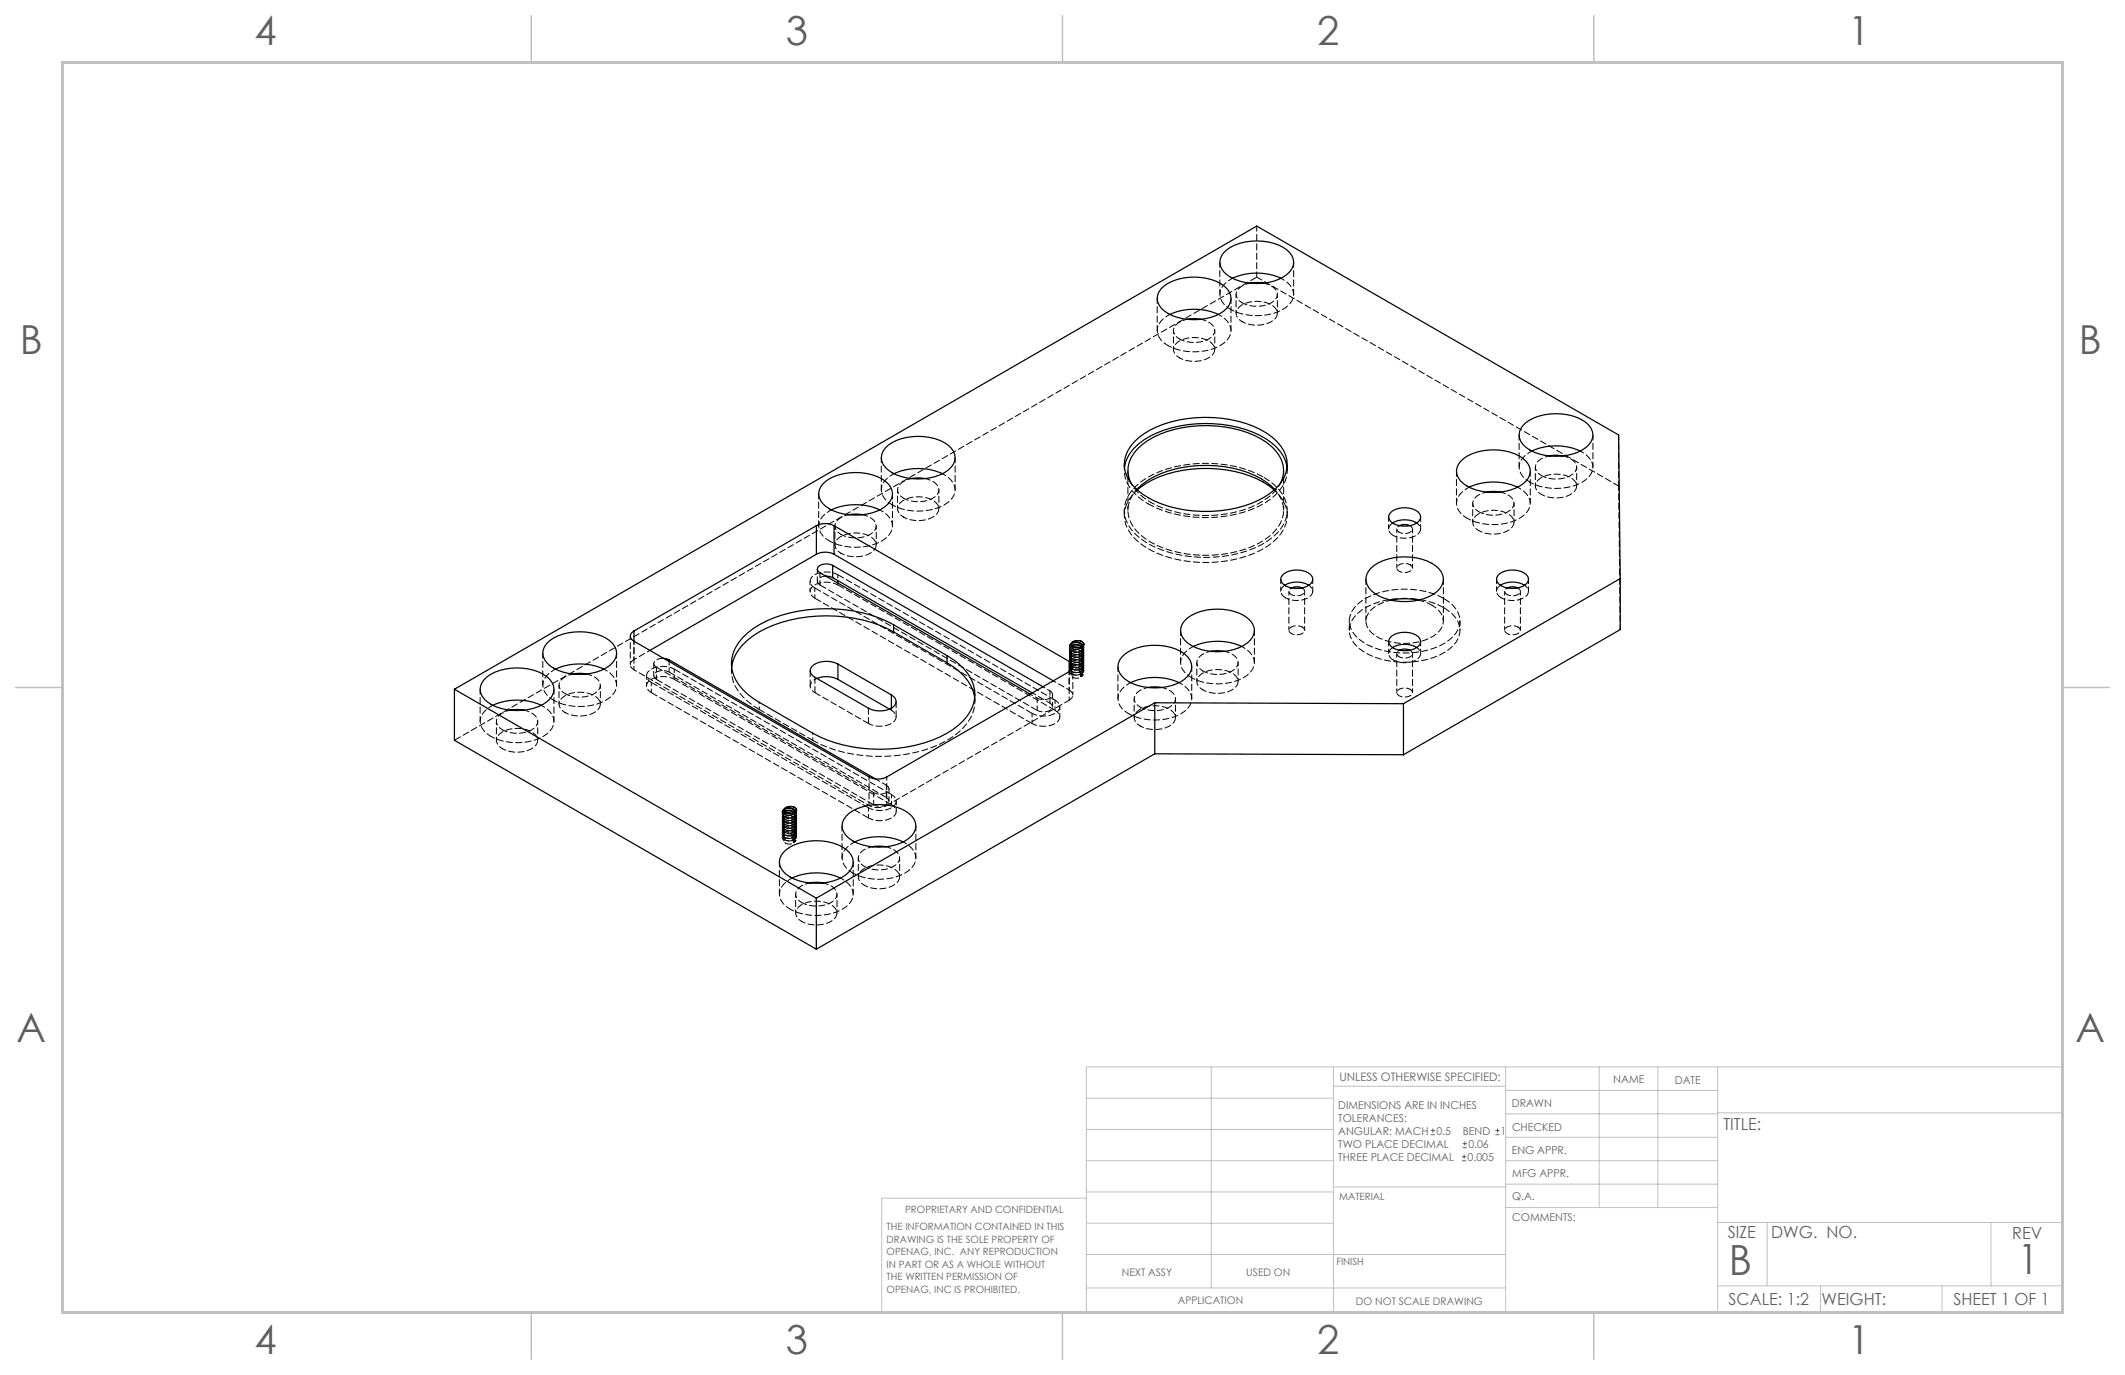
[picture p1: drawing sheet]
<svg xmlns="http://www.w3.org/2000/svg" width="432mm" height="279mm" viewBox="0 0 432 279" stroke-linecap="round" stroke-linejoin="round" font-family="sans-serif">
<path d="M290.7 230.6h.9M290.7 229.7h.9M291.2 229.3v.8M297.1 235.9h.8M297.1 235h.8M297.2 233.2h.9M297.2 232.4h.9M297.5 234.6v.8M297.7 232v.8M303.9 230.6h.8M303.9 229.7h.8M304.3 229.3v.8" fill="none" stroke="#606060" stroke-width=".2"/>
<g fill="none" stroke="#c0c0c0" stroke-width=".2">
<path d="M246.1 216.8v44.9M271 216.8v49.9M305.9 216.8v49.9M325 216.8v28.6M336.9 216.8v28.6M349 216.8v49.9M220.8 235.9h50.2M220.8 229.5h50.2M220.8 223.2h50.2M271 220.7h34.9M305.9 231.1h43.1M305.9 226.3h43.1"/>
<path d="M305.9 221.6h43.1M305.9 235.9h43.1M349 226.1h70.1M220.8 243.5h-41.6v23.2h239.9v-49.9h-198.3v49.9M220.8 254.9h85.1M220.8 248.6h50.2M220.8 242.2h50.2M271 241.2h35.1M305.9 240.6h43.1M306.1 245.4h42.9M349 248.4h70.1M359.1 248.4v12.9"/>
<path d="M404.6 248.4v12.9M220.8 261.7h85.1M349 261.3h70.1M369.9 261.3v5.4M394.6 261.3v5.4"/>
</g>
<path d="M107.9 3.2v9.5M215.9 3.2v9.5M323.8 3.2v9.5M3.2 139.7h9.5M419.1 139.7h9.5M107.9 266.7v9.5M215.9 266.7v9.5M323.8 266.7v9.5" fill="none" stroke="#c0c0c0" stroke-width=".3"/>
<path d="M12.7 12.7h406.4v254h-406.4z" fill="none" stroke="#c0c0c0" stroke-width=".6"/>
<g fill="none" stroke="#000" stroke-width=".25">
<path d="M236 58.7a10.1 10.1 0 0 1 9-2.2 6.9 6.9 0 0 1 4.8 2.8 2.93 2.93 0 0 1-1.1 3.9 11.2 11.2 0 0 1-12.1 0 2.93 2.93 0 0 1-.6-4.5zM248.7 51.3a10.1 10.1 0 0 1 9-2.1 6.9 6.9 0 0 1 4.8 2.7 2.93 2.93 0 0 1-1.1 3.9 11.2 11.2 0 0 1-12.1 0 2.93 2.93 0 0 1-.6-4.5zM250.4 56.6a11.9 11.9 0 0 1 9.9 0M253.9 57.5l1.6-.1 1.3 .1M237.7 63.9a11.9 11.9 0 0 1 9.9 0M241.2 64.9l1.6-.2 1.3 .2M167.2 98.4a10.1 10.1 0 0 1 9-2.2 6.9 6.9 0 0 1 4.8 2.8 2.93 2.93 0 0 1-1.1 3.9 11.2 11.2 0 0 1-12.1 0 2.93 2.93 0 0 1-.6-4.5zM179.9 91a10.1 10.1 0 0 1 9-2.1 6.9 6.9 0 0 1 4.8 2.8 2.93 2.93 0 0 1-1.1 3.8 11.2 11.2 0 0 1-12.1 0 2.93 2.93 0 0 1-.6-4.5zM181.7 96.3a11.9 11.9 0 0 1 9.8 0M185.2 97.2l1.5-.1 1.3 .1M228.5 95a7.7 7.7 0 0 1 3.9-5.6 25.5 25.5 0 0 1 19.3-2.5 14.1 14.1 0 0 1 9.1 5.8l.4 1 .3 1.3M229.8 98.2a5.8 5.8 0 0 1 1.4-7.1 18.8 18.8 0 0 1 12.5-4.6 22.7 22.7 0 0 1 13.6 3.4 7.1 7.1 0 0 1 3.5 6.5l-.6 1.8"/>
<path d="M230.4 89.9a18.3 18.3 0 0 1 10.9-4.8 24.9 24.9 0 0 1 16 2.9 8.1 8.1 0 0 1 4.3 6.5 8 8 0 0 1-4.6 6.4 25.8 25.8 0 0 1-23.7 .2 8.7 8.7 0 0 1-4.8-6.3 6.4 6.4 0 0 1 1.9-4.9zM231 99.5a16.4 16.4 0 0 1 9.4-4.5 24.6 24.6 0 0 1 15.8 2.2l1.1 .8 1.7 1.5M231.1 99.6a21.8 21.8 0 0 1 14.6-4.4 21.5 21.5 0 0 1 13.2 4.4M296.8 93.8a10.1 10.1 0 0 1 9-2.2 6.9 6.9 0 0 1 4.8 2.8 2.93 2.93 0 0 1-1.1 3.9 11.2 11.2 0 0 1-12.1 0 2.93 2.93 0 0 1-.6-4.5zM298.5 99a11.9 11.9 0 0 1 9.9 0M302 100l1.6-.2 1.3 .2M309.5 86.4a10.1 10.1 0 0 1 9-2.1 6.9 6.9 0 0 1 4.8 2.8 2.93 2.93 0 0 1-1.1 3.8 11.2 11.2 0 0 1-12.1 0 2.93 2.93 0 0 1-.6-4.5zM311.3 91.7a11.9 11.9 0 0 1 9.8 0M314.8 92.6l1.5-.1 1.3 .1M165.9 106.8a4 4 0 0 1 3.6 0M165.9 112.6a4 4 0 0 1 3.6 0M165.9 106.8l-37.1 21.4"/>
<path d="M165.9 112.6l-33.8 19.6M165.9 106.8v5.8M167.8 117.1l1.4 .3M168.9 103.6a11.9 11.9 0 0 1 9.9 0M169.2 114.9a2.47 2.47 0 0 0-3.1 .5v.3l.1 .4 .4 .3 42.7 24.6M169.2 114.9l42.7 24.7M169.2 114.9v2.5M169.2 117.4l40.6 23.4M169.5 106.8l47.8 27.6M169.5 112.6l44.5 25.7M169.5 106.8v5.8M170.2 118v.5"/>
<path d="M172.4 104.6l1.6-.1 1.3 .1M260.5 116.9a4.6 4.6 0 0 1 5.8-.2 1.43 1.43 0 0 1 .4 1.5 1.43 1.43 0 0 1-1.2 1 4.4 4.4 0 0 1-5.1-.9l-.1-.9zM261 118.9a5 5 0 0 1 5 0M262.4 119.5a2.5 2.5 0 0 1 2.2 0M278.6 115.5a10.8 10.8 0 0 1 9.3-2.1 7.2 7.2 0 0 1 5 2.8 3 3 0 0 1-1 4 11.8 11.8 0 0 1-12.5 .5 3.2 3.2 0 0 1-.8-5.2zM282.5 104.3a4.6 4.6 0 0 1 5.7-.2 1.43 1.43 0 0 1 .4 1.4 1.43 1.43 0 0 1-1.2 1 4.4 4.4 0 0 1-5.1-.9l-.1-.9zM283 106.3a5 5 0 0 1 4.9 0M284.3 106.8a2.5 2.5 0 0 1 2.2 0M304.4 116.9a4.6 4.6 0 0 1 5.7-.2 1.43 1.43 0 0 1 .4 1.5 1.43 1.43 0 0 1-1.2 1 4.4 4.4 0 0 1-5.1-.9l-.1-.5zM304.9 118.9a5 5 0 0 1 4.9 0M306.3 119.5a2.5 2.5 0 0 1 2.1 0M329.2 117.6l-.3-29.2-73.5-42.5-163.1 94.2"/>
<path d="M329.2 117.6l-44 25.4M329.2 117.6v10.3l-44 25.5M98.4 138.1a10.1 10.1 0 0 1 9-2.2 6.9 6.9 0 0 1 4.8 2.8 2.93 2.93 0 0 1-1.1 3.9 11.2 11.2 0 0 1-12.1 0 2.93 2.93 0 0 1-.6-4.5zM111.1 130.7a10.1 10.1 0 0 1 9-2.1 6.9 6.9 0 0 1 4.8 2.8 2.93 2.93 0 0 1-1 3.9 11.2 11.2 0 0 1-12.2 0 2.93 2.93 0 0 1-.6-4.6zM112.9 136a11.9 11.9 0 0 1 9.8 0M116.4 137l1.5-.2 1.3 .2M128.8 128.2a1.09 1.09 0 0 0-.7 1.1 1.09 1.09 0 0 0 .7 1M128.8 130.3l47.8 27.6a4 4 0 0 0 3.6 0l37.1-21.4M128.8 128.2v2.1M134.8 133.8l1.2 .3M136 134.1l41.9 24.2M136 134.1v.3"/>
<path d="M166 137.9a5.2 5.2 0 0 1 4.3 .1M170.3 134.9a4.7 4.7 0 0 0-5.4 .6 1.36 1.36 0 0 0 .7 2.1l10.9 6.3a4.7 4.7 0 0 0 5.3-.6 1.36 1.36 0 0 0-.7-2.1M170.3 134.9l10.8 6.3M170.3 134.9v3.1M170.3 138l10.4 6.1M181.6 127a30.2 30.2 0 0 0-27.3 0 10.6 10.6 0 0 0-5.6 6.7 7.8 7.8 0 0 0 3.2 7.3l2.4 1.7 10.8 6.3a30.2 30.2 0 0 0 27.3 0 10.6 10.6 0 0 0 5.6-6.8 7.8 7.8 0 0 0-3.2-7.3l-2.4-1.7M181.6 128.4a30.2 30.2 0 0 0-27.3 0 9.9 9.9 0 0 0-5.6 7.2M181.6 127l10.8 6.2M181.6 128.4l10.8 6.3M181.6 127v1.4M192.4 134.7a9.9 9.9 0 0 1 5.7 7.1M192.4 133.2v1.5"/>
<path d="M217.3 134.4a1.09 1.09 0 0 1 .7 1 1.09 1.09 0 0 1-.7 1.1M217.3 134.4v2.1M217.6 131.1a1.32 1.32 0 0 1 2.3 .2M217.7 130.8a.81 .81 0 0 0 .9 .8M217.7 130.8a1.37 1.37 0 0 1 2.2 .4M217.8 131.2a1.57 1.57 0 0 1 2 .2M217.8 131.3a1.58 1.58 0 0 1 1.9 .2M218.2 131.5l1.1 .1M218.6 131.6h.4M219.6 130.2l.6 .5a.9 .9 0 0 1-1.2 .9h-.4M219.6 130.2a1.44 1.44 0 0 0-1.9 .6M219.6 130.2a.92 .92 0 0 1 .7 .8"/>
<path d="M228 133.5a10.1 10.1 0 0 1 9-2.2 6.9 6.9 0 0 1 4.8 2.8 2.93 2.93 0 0 1-1.1 3.9 11.2 11.2 0 0 1-12.1 0 2.93 2.93 0 0 1-.6-4.5zM229.7 138.7a11.9 11.9 0 0 1 9.9 0M233.2 139.7l1.6-.1 1.3 .1M240.7 126.1a10.1 10.1 0 0 1 9-2.1 6.9 6.9 0 0 1 4.8 2.8 2.93 2.93 0 0 1-1 3.8 11.2 11.2 0 0 1-12.2 0 2.93 2.93 0 0 1-.6-4.5zM242.5 131.4a11.9 11.9 0 0 1 9.8 0M246 132.4l1.5-.2 1.3 .2M282.5 129.6a4.6 4.6 0 0 1 5.7-.2 1.43 1.43 0 0 1 .4 1.5 1.43 1.43 0 0 1-1.2 .9 4.4 4.4 0 0 1-5.1-.9l-.1-.9zM282.6 122a13.3 13.3 0 0 1 5.6 0M283 131.6a5 5 0 0 1 4.9 0M284.3 132.1a2.5 2.5 0 0 1 2.2 0M92.3 140.1l73.6 42.4M92.3 140.1v10.3l73.6 42.5"/>
<path d="M100.1 143.3a11.9 11.9 0 0 1 9.9 0M103.6 144.3l1.6-.1 1.3 .1M181.1 141.2v2.7M234.7 142.8l50.5 .2M234.7 142.8l-68.8 39.7M234.7 142.8v10.4M234.7 153.2l-68.8 39.7M234.7 153.2l50.5 .2M285.2 143v10.4M159.2 173.2a10.1 10.1 0 0 1 9-2.2 6.9 6.9 0 0 1 4.8 2.8 2.93 2.93 0 0 1-1.1 3.9 11.2 11.2 0 0 1-12.1 0 2.93 2.93 0 0 1-.6-4.5zM159.3 164.8a1.32 1.32 0 0 1 2.2 .2M159.3 164.5a.81 .81 0 0 0 .9 .8"/>
<path d="M159.3 164.5a1.37 1.37 0 0 1 2.2 .4M159.4 164.9a1.57 1.57 0 0 1 2 .2M159.5 165a1.58 1.58 0 0 1 1.9 .2M159.8 165.2l1.2 .1M160.2 165.3h.4M161 178.4a11.9 11.9 0 0 1 9.8 0M161.2 163.9l.6 .5a.9 .9 0 0 1-1.2 .9h-.4M161.2 163.9a1.44 1.44 0 0 0-1.9 .6M161.2 163.9a.92 .92 0 0 1 .7 .8M164.5 179.4l1.5-.1 1.3 .1M171.9 165.8a10.1 10.1 0 0 1 9-2.1 6.9 6.9 0 0 1 4.8 2.8 2.93 2.93 0 0 1-1 3.9 11.2 11.2 0 0 1-12.2 0 2.93 2.93 0 0 1-.6-4.6zM173.7 171.1a11.9 11.9 0 0 1 9.8 0"/>
<path d="M177.2 172.1l1.5-.2 1.3 .2M165.9 182.5v10.4"/>
</g>
<g fill="none" stroke="#000" stroke-width=".2" stroke-dasharray="1.3 .6" stroke-dashoffset=".5">
<path d="M253.9 57.5a3.3 3.3 0 0 0-2.7 2.1 1.99 1.99 0 0 0 1.2 1.9M237.3 70.2a11.4 11.4 0 0 0 11.4-.5 2.98 2.98 0 0 0 0-5.1l-1.1-.7M239.7 72.7a6.4 6.4 0 0 0 6.4-.3 1.69 1.69 0 0 0-.2-2.9 6.2 6.2 0 0 0-6.9 .3 1.74 1.74 0 0 0 .7 2.9M241.2 64.9a3.3 3.3 0 0 0-2.7 2.1 1.99 1.99 0 0 0 1.2 1.9M250.1 62.9a11.4 11.4 0 0 0 11.3-.5 2.98 2.98 0 0 0 0-5.1l-1.1-.7M252.4 65.4a6.4 6.4 0 0 0 6.4-.3 1.69 1.69 0 0 0-.2-3 6.2 6.2 0 0 0-6.9 .4 1.74 1.74 0 0 0 .7 2.9M185.2 97.2a3.3 3.3 0 0 0-2.8 2.1 1.99 1.99 0 0 0 1.2 1.9M260.2 98.2a12 12 0 0 1-7.4 5.4 25.1 25.1 0 0 1-19-1.5M302 100a3.3 3.3 0 0 0-2.7 2.1 1.99 1.99 0 0 0 1.2 1.9M310.9 98a11.4 11.4 0 0 0 11.3-.5 2.98 2.98 0 0 0 0-5.1l-1.1-.7M314.8 92.6a3.3 3.3 0 0 0-2.8 2.1 1.99 1.99 0 0 0 1.2 1.9M168.6 109.9a11.4 11.4 0 0 0 11.3-.5 2.98 2.98 0 0 0 0-5.1l-1.1-.7"/>
<path d="M170.9 112.4a6.4 6.4 0 0 0 6.4-.3 1.69 1.69 0 0 0-.2-2.9 6.2 6.2 0 0 0-6.9 .3 1.74 1.74 0 0 0 .7 2.9M172.4 104.6a3.3 3.3 0 0 0-2.7 2.1 1.99 1.99 0 0 0 1.2 1.9M181.3 102.6a11.4 11.4 0 0 0 11.3-.5 2.98 2.98 0 0 0 0-5.1l-1.1-.7M183.6 105.1a6.4 6.4 0 0 0 6.4-.3 1.69 1.69 0 0 0-.1-3 6.2 6.2 0 0 0-7 .4 1.74 1.74 0 0 0 .7 2.9M228.5 103.7v1M261.6 104.7v-1M283.1 108.8a4.7 4.7 0 0 0 5.3-.5 1.29 1.29 0 0 0-.5-2M283.8 107.5v7.9M284.3 108.1a2.16 2.16 0 0 0 2.7-.4 .75 .75 0 0 0-.5-.9M287 115.4v-7.9M298.2 105.3a11.4 11.4 0 0 0 11.3-.5 2.98 2.98 0 0 0 0-5.1l-1.1-.7M300.5 107.8a6.4 6.4 0 0 0 6.4-.3 1.69 1.69 0 0 0-.2-2.9 6.2 6.2 0 0 0-6.9 .3 1.74 1.74 0 0 0 .7 2.9"/>
<path d="M313.2 100.5a6.4 6.4 0 0 0 6.4-.3 1.69 1.69 0 0 0-.1-3 6.2 6.2 0 0 0-7 .4 1.74 1.74 0 0 0 .7 2.9M116.4 137a3.3 3.3 0 0 0-2.8 2 1.99 1.99 0 0 0 1.2 2M136 136.6v-2.2M219.3 131.9l.5-.4 .1-.3M219.6 137.4l.3-.5a1.32 1.32 0 0 0-2.3-.3l.4 .4M233.2 139.7a3.3 3.3 0 0 0-2.7 2.1 1.99 1.99 0 0 0 1.2 1.9M242.1 137.7a11.4 11.4 0 0 0 11.4-.5 2.98 2.98 0 0 0 0-5.1l-1.2-.7M246 132.4a3.3 3.3 0 0 0-2.8 2 1.99 1.99 0 0 0 1.2 1.9M261.2 121.5a4.7 4.7 0 0 0 5.3-.6 1.29 1.29 0 0 0-.5-2M261.9 120.2v7.9M262.4 120.8a2.16 2.16 0 0 0 2.6-.4 .75 .75 0 0 0-.4-.9M265.1 128.1v-7.9"/>
<path d="M283.1 134.1a4.7 4.7 0 0 0 5.3-.5 1.29 1.29 0 0 0-.5-2M283.8 132.8v7.9M284.3 133.5a2.16 2.16 0 0 0 2.7-.5 .75 .75 0 0 0-.5-.9M305 121.5a4.7 4.7 0 0 0 5.3-.6 1.29 1.29 0 0 0-.5-2M305.7 120.2v7.9M306.2 120.8a2.16 2.16 0 0 0 2.7-.4 .75 .75 0 0 0-.5-.9M308.9 128.1v-7.9M99.8 149.6a11.4 11.4 0 0 0 11.3-.5 2.98 2.98 0 0 0 0-5.1l-1.1-.7M102.1 152.1a6.4 6.4 0 0 0 6.4-.3 1.69 1.69 0 0 0-.2-2.9 6.2 6.2 0 0 0-6.9 .3 1.74 1.74 0 0 0 .7 2.9M103.6 144.3a3.3 3.3 0 0 0-2.7 2.1 1.99 1.99 0 0 0 1.2 1.9M112.5 142.3a11.4 11.4 0 0 0 11.4-.5 2.98 2.98 0 0 0 0-5.1l-1.2-.7M114.8 144.8a6.4 6.4 0 0 0 6.4-.3 1.69 1.69 0 0 0-.1-2.9 6.2 6.2 0 0 0-7 .3 1.74 1.74 0 0 0 .7 2.9"/>
<path d="M213.3 142.9l-3.5-2.1M229.4 145a11.4 11.4 0 0 0 11.3-.5 2.98 2.98 0 0 0 0-5.1l-1.1-.7M231.7 147.5a6.4 6.4 0 0 0 6.4-.3 1.69 1.69 0 0 0-.2-2.9 6.2 6.2 0 0 0-6.9 .3 1.74 1.74 0 0 0 .7 2.9M244.4 140.2a6.4 6.4 0 0 0 6.4-.3 1.69 1.69 0 0 0-.1-2.9 6.2 6.2 0 0 0-7 .3 1.74 1.74 0 0 0 .7 2.9M287 140.7v-7.9M160.9 165.6l.5-.4 .1-.3M161.2 171.1l.3-.5a1.32 1.32 0 0 0-2.2-.3l.3 .4M164.5 179.4a3.3 3.3 0 0 0-2.8 2.1 1.99 1.99 0 0 0 1.2 1.9M173.3 177.4a11.4 11.4 0 0 0 11.4-.5 2.98 2.98 0 0 0 0-5.1l-1.2-.7M175.6 179.9a6.4 6.4 0 0 0 6.4-.3 1.69 1.69 0 0 0-.1-2.9 6.2 6.2 0 0 0-7 .3 1.74 1.74 0 0 0 .7 2.9M177.2 172.1a3.3 3.3 0 0 0-2.8 2 1.99 1.99 0 0 0 1.2 2M160.6 184.8a11.4 11.4 0 0 0 11.3-.6 2.98 2.98 0 0 0 0-5.1l-1.1-.7"/>
<path d="M162.9 187.2a6.4 6.4 0 0 0 6.4-.3 1.69 1.69 0 0 0-.2-2.9 6.2 6.2 0 0 0-6.9 .3 1.74 1.74 0 0 0 .7 2.9"/>
</g>
<g fill="none" stroke="#000" stroke-width=".2" stroke-dasharray="1.3 .6" stroke-dashoffset=".3">
<path d="M250.4 56.6a3.8 3.8 0 0 0-2.4 3.9 4.2 4.2 0 0 0 2.1 2.4M237.7 63.9a3.8 3.8 0 0 0-2.5 3.9 4.2 4.2 0 0 0 2.1 2.4M181.7 96.3a3.8 3.8 0 0 0-2.5 3.9 4.2 4.2 0 0 0 2.1 2.4M298.5 99a3.8 3.8 0 0 0-2.5 3.9 4.2 4.2 0 0 0 2.2 2.4M311.3 91.7a3.8 3.8 0 0 0-2.5 3.9 4.2 4.2 0 0 0 2.1 2.4M165.6 119.5a1.39 1.39 0 0 1-1-1.2 1.39 1.39 0 0 1 .7-1.4 5 5 0 0 1 4.9-.1M166.1 115.6v2.5M166.6 118.9v-2.5M168.9 103.6a3.8 3.8 0 0 0-2.5 4 4.2 4.2 0 0 0 2.2 2.3M112.9 136a3.8 3.8 0 0 0-2.5 3.9 4.2 4.2 0 0 0 2.1 2.4M128.8 134a1.09 1.09 0 0 0-.7 1.1 1.09 1.09 0 0 0 .7 1M132.3 138.7a1.39 1.39 0 0 1-.9-1.2 1.39 1.39 0 0 1 .7-1.4 5 5 0 0 1 4.9-.1"/>
<path d="M132.8 134.8v2.5M133.4 138.1v-2.5M165.6 121.5a1.39 1.39 0 0 1-1-1.1 1.39 1.39 0 0 1 .7-1.4 5 5 0 0 1 4.9-.2M229.7 138.7a3.8 3.8 0 0 0-2.4 4 4.2 4.2 0 0 0 2.1 2.3M242.5 131.4a3.8 3.8 0 0 0-2.5 3.9 4.2 4.2 0 0 0 2.1 2.4M282.6 122a6.8 6.8 0 0 0-4.9 3.3 3.3 3.3 0 0 0 1.7 3.9 11.8 11.8 0 0 0 12.5-.5 3.1 3.1 0 0 0-.1-5.2l-.8-.5M329.2 127.9l-.3-29.1M100.1 143.3a3.8 3.8 0 0 0-2.4 4 4.2 4.2 0 0 0 2.1 2.3M132.3 140.7a1.39 1.39 0 0 1-.9-1.1 1.39 1.39 0 0 1 .7-1.4 5 5 0 0 1 4.9-.2M176.5 147a4.7 4.7 0 0 0 5.3-.5 1.36 1.36 0 0 0-.7-2.2M177.9 158.3l2.2 1.3M210.8 144.4v-2.5"/>
<path d="M213.3 142.9v-2.5M213.9 143.6v-2.5M214.4 142.3a1.39 1.39 0 0 1 .9 1.1 1.39 1.39 0 0 1-.6 1.4 5 5 0 0 1-5 .2M214.4 144.3a1.39 1.39 0 0 1 .9 1.2 1.39 1.39 0 0 1-.6 1.4 5 5 0 0 1-5 .1M217.3 142.3a1.09 1.09 0 0 0 .7-1.1 1.09 1.09 0 0 0-.7-1M161 178.4a3.8 3.8 0 0 0-2.5 4 4.2 4.2 0 0 0 2.1 2.4M173.7 171.1a3.8 3.8 0 0 0-2.5 3.9 4.2 4.2 0 0 0 2.1 2.4M177.5 163.5v-2.4M180.1 162v-2.4M180.6 162.8v-2.5M181.2 161.4a1.39 1.39 0 0 1 .9 1.2 1.39 1.39 0 0 1-.7 1.4 5 5 0 0 1-4.9 .1M181.2 163.5a1.39 1.39 0 0 1 .9 1.2 1.39 1.39 0 0 1-.7 1.3 5 5 0 0 1-4.9 .2"/>
</g>
<g fill="none" stroke="#000" stroke-width=".2" stroke-dasharray="1.3 .6" stroke-dashoffset=".2">
<path d="M247.9 53.3v6.5M255.4 45.9v10.4M262.9 59.8v-6.5M235.1 60.6v6.6M239.7 68.9a6.4 6.4 0 0 0 6.4-.3 1.69 1.69 0 0 0-.2-3l-1.8-.7M250.1 67.2v-6.6M252.4 61.5a6.4 6.4 0 0 0 6.4-.3 1.69 1.69 0 0 0-.2-2.9l-1.8-.8M179.1 93v6.5M194.1 99.5v-6.5M296 95.7v6.6M308.7 88.4v6.5M313.2 96.6a6.4 6.4 0 0 0 6.4-.3 1.69 1.69 0 0 0-.1-2.9l-1.9-.8"/>
<path d="M323.7 94.9v-6.5M328.9 88.4v10.4M166.4 100.3v6.6M170.9 108.6a6.4 6.4 0 0 0 6.4-.3 1.69 1.69 0 0 0-.2-2.9l-1.8-.8M181.4 106.9v-6.6M183.6 101.2a6.4 6.4 0 0 0 6.4-.3 1.69 1.69 0 0 0-.1-2.9l-1.9-.8M277.5 117.7v8.5M300.5 104a6.4 6.4 0 0 0 6.4-.3 1.69 1.69 0 0 0-.2-2.9l-1.8-.8M311 102.3v-6.6M110.3 132.7v6.5M125.3 139.2v-6.5M133.4 138.1l-.5-.7a1.28 1.28 0 0 1 1.3-1.1l1.2 .1 .6 .2"/>
<path d="M217.8 130.7l-.4 .2-.1 .3a1.76 1.76 0 0 0 2.8 .1l.1-.5M227.2 135.5v6.5M239.9 128.1v6.5M244.4 136.3a6.4 6.4 0 0 0 6.4-.3 1.69 1.69 0 0 0-.1-2.9l-1.9-.7M254.9 134.6v-6.5M293.3 126.2v-8.5M97.6 140.1v6.5M102.1 148.3a6.4 6.4 0 0 0 6.4-.3 1.69 1.69 0 0 0-.2-2.9l-1.8-.8M112.6 146.6v-6.5M114.8 141a6.4 6.4 0 0 0 6.4-.3 1.69 1.69 0 0 0-.1-3l-1.9-.7M180.1 159.6l.5 .6a1.28 1.28 0 0 1-1.3 1.1h-1.3l-.5-.2M210.8 144.4a2.47 2.47 0 0 0 3-.5l.1-.4-.2-.3-.4-.3"/>
<path d="M213.3 140.4l.6 .6a1.28 1.28 0 0 1-1.4 1.1h-1.2l-.5-.2M231.7 143.7a6.4 6.4 0 0 0 6.4-.3 1.69 1.69 0 0 0-.2-2.9l-1.8-.8M242.2 142v-6.5M158.4 175.2v6.5M159.4 164.4l-.4 .2-.1 .3a1.76 1.76 0 0 0 2.9 .1v-.5M171.1 167.8v6.5M175.6 176.1a6.4 6.4 0 0 0 6.4-.3 1.69 1.69 0 0 0-.1-3l-1.9-.7M180.1 162l.5 .7a1.28 1.28 0 0 1-1.3 1.1h-1.3l-.5-.3M180.2 163.7l37.1-21.4M186.1 174.3v-6.5M162.9 183.4a6.4 6.4 0 0 0 6.4-.3 1.69 1.69 0 0 0-.2-2.9l-1.8-.8M173.4 181.7v-6.5"/>
</g>
<path d="M211.9 139.6l1.4 .8M219.8 132.7l.1-.3a.96 .96 0 0 0-.9-.8M219.8 137.4l.3-.3 .2-.4-.2-.3-.3-.3M210.8 141.9l-1.5-.9M161.4 166.4l.1-.3a.96 .96 0 0 0-.9-.8M161.4 171.1l.4-.3 .1-.4-.1-.3-.4-.4" fill="none" stroke="#000" stroke-width=".2" stroke-dasharray="1.3 .6" stroke-dashoffset=".8"/>
<g fill="none" stroke="#000" stroke-width=".2" stroke-dasharray="1.3 .6" stroke-dashoffset="-.1">
<path d="M255.4 56.3l-163.1 94.1M166.6 118.9l44.2 25.5M170.2 116.8l44.2 25.5M170.2 118.8l44.2 25.5M133.4 135.6l-.5-.7a1.7 1.7 0 0 1 1.9-1.1M136 136.6l44.1 25.4M137 136l44.2 25.4M137 138l44.2 25.5M217.7 136l-.4 .5a1.76 1.76 0 0 0 2.8 .1l.2-.4-.2-.3-.3-.4M217.7 135.4l-.4 .6a1.76 1.76 0 0 0 2.8 .1l.2-.4-.2-.4-.3-.3M217.7 134.9l-.4 .5a1.76 1.76 0 0 0 2.8 .1l.2-.3-.2-.4-.3-.3M217.7 134.4l-.4 .5a1.76 1.76 0 0 0 2.8 .1l.2-.3-.2-.4-.3-.3"/>
<path d="M217.7 133.9l-.4 .5a1.76 1.76 0 0 0 2.8 .1l.2-.4-.2-.3-.3-.3M217.7 133.4l-.4 .5a1.76 1.76 0 0 0 2.8 .1l.2-.4-.5-.6M217.7 132.8l-.4 .6a1.76 1.76 0 0 0 2.8 .1l.2-.4-.2-.3-.3-.4M217.7 132.3l-.4 .6a1.76 1.76 0 0 0 2.8 .1l.2-.4-.5-.7M217.7 131.8l-.4 .5a1.76 1.76 0 0 0 2.8 .1l.2-.3-.2-.4-.3-.3M217.7 131.3l-.4 .5a1.76 1.76 0 0 0 2.8 .1l.2-.4-.2-.3-.3-.3M219.8 136.3l.1-.3a1.32 1.32 0 0 0-2.3-.3l.1 .2M219.8 135.8l.1-.3a1.32 1.32 0 0 0-2.3-.3l.1 .2M219.8 135.3l.1-.3a1.32 1.32 0 0 0-2.3-.3l.1 .2M219.8 134.8l.1-.4a1.32 1.32 0 0 0-2.3-.2l.1 .1M219.8 134.3l.1-.4a1.32 1.32 0 0 0-2.3-.2l.1 .1M219.8 133.7l.1-.3a1.32 1.32 0 0 0-2.3-.3l.1 .2"/>
<path d="M219.8 133.2l.1-.3a1.32 1.32 0 0 0-2.3-.3l.1 .2M293.4 121.6a5.4 5.4 0 0 1 3.2 5.3 6.6 6.6 0 0 1-4 4.3 17.5 17.5 0 0 1-15.6-.7 5 5 0 0 1-2.7-5.4 7.3 7.3 0 0 1 4.5-4.2 17.9 17.9 0 0 1 14.6 .7M293.4 123.5a5.4 5.4 0 0 1 3.2 5.3 6.6 6.6 0 0 1-4 4.3 17.5 17.5 0 0 1-15.6-.7 5 5 0 0 1-2.7-5.5 7.3 7.3 0 0 1 4.5-4.1 17.9 17.9 0 0 1 14.6 .7M209.7 145l-44.1-25.5M209.7 147l-44.1-25.5M159.3 169.7l-.4 .5a1.76 1.76 0 0 0 2.9 .1l.1-.4-.1-.3-.4-.4M159.3 169.1l-.4 .6a1.76 1.76 0 0 0 2.9 .1l.1-.4-.1-.4-.4-.3M159.3 168.6l-.4 .5a1.76 1.76 0 0 0 2.9 .1l.1-.3-.1-.4-.4-.3M159.3 168.1l-.4 .5a1.76 1.76 0 0 0 2.9 .1l.1-.3-.1-.4-.4-.3M159.3 167.6l-.4 .5a1.76 1.76 0 0 0 2.9 .1l.1-.4-.1-.3-.4-.3M159.3 167.1l-.4 .5a1.76 1.76 0 0 0 2.9 .1l.1-.4-.1-.3-.4-.4M159.3 166.5l-.4 .6a1.76 1.76 0 0 0 2.9 .1l.1-.4-.1-.3-.4-.4"/>
<path d="M159.3 166l-.4 .6a1.76 1.76 0 0 0 2.9 .1l.1-.4-.4-.7M159.3 165.5l-.4 .5a1.76 1.76 0 0 0 2.9 .1l.1-.3-.1-.4-.4-.3M159.3 165l-.4 .5a1.76 1.76 0 0 0 2.9 .1l.1-.4-.1-.3-.4-.3M161.4 170l.1-.3a1.32 1.32 0 0 0-2.2-.3v.2M161.4 169.5l.1-.3a1.32 1.32 0 0 0-2.2-.3v.2M161.4 169l.1-.3a1.32 1.32 0 0 0-2.2-.3v.2M161.4 168.5l.1-.4a1.32 1.32 0 0 0-2.2-.2v.1M161.4 167.9l.1-.3a1.32 1.32 0 0 0-2.2-.2v.1M161.4 167.4l.1-.3a1.32 1.32 0 0 0-2.2-.3v.2M161.4 166.9l.1-.3a1.32 1.32 0 0 0-2.2-.3v.2M176.5 164.1l-44.2-25.4M176.5 166.2l-44.2-25.5"/>
<path d="M177.5 161.1l-44.1-25.5M177.5 163.5l-44.1-25.4"/>
</g>
<g fill="none" stroke="#000" stroke-width=".2" stroke-dasharray="1.3 .6" stroke-dashoffset=".4">
<path d="M229.2 95.6v8.1M258.9 99.6a6.4 6.4 0 0 1 .7 9.7 18.3 18.3 0 0 1-10.9 4.8 24.9 24.9 0 0 1-16-3 8.1 8.1 0 0 1-4.2-6.5 7.2 7.2 0 0 1 2.6-5M260.3 117.7v2.5M260.8 103.7v-8.1M282.2 105v2.5M286.6 114.8l.4 .5a1.64 1.64 0 0 1-2.3 1 .89 .89 0 0 1-.8-1.1 2.16 2.16 0 0 1 2.7-.4M288.7 107.5v-2.5M304.1 117.7v2.5M217.7 130.8l-.4 .5a1.76 1.76 0 0 0 2.8 .1l.2-.4M217.8 131.2l-.2 .3 .4 .3M219.3 137a.65 .65 0 0 0 .6-.4 .65 .65 0 0 0-.3-.7 1.33 1.33 0 0 0-2 .2l.4 .4M219.3 136.5a.65 .65 0 0 0 .6-.5 .65 .65 0 0 0-.3-.7 1.33 1.33 0 0 0-2 .3l.4 .4"/>
<path d="M219.3 136a.65 .65 0 0 0 .6-.5 .65 .65 0 0 0-.3-.7 1.33 1.33 0 0 0-2 .3l.4 .4M219.3 135.5a.65 .65 0 0 0 .6-.5 .65 .65 0 0 0-.3-.7 1.33 1.33 0 0 0-2 .3l.4 .3M219.3 135a.65 .65 0 0 0 .6-.5 .65 .65 0 0 0-.3-.7 1.33 1.33 0 0 0-2 .3l.4 .3M219.3 134.5a.65 .65 0 0 0 .6-.5 .65 .65 0 0 0-.3-.7 1.33 1.33 0 0 0-2 .2l.4 .4M219.3 133.9a.65 .65 0 0 0 .6-.5 .65 .65 0 0 0-.3-.7 1.33 1.33 0 0 0-2 .3l.4 .4M219.3 133.4a.65 .65 0 0 0 .6-.5 .65 .65 0 0 0-.3-.7 1.33 1.33 0 0 0-2 .3l.4 .4M219.8 132.2l.1-.4-.2-.3M264.6 127.4l.5 .6a1.64 1.64 0 0 1-2.3 .9 .88 .88 0 0 1-.8-1.1 2.16 2.16 0 0 1 2.6-.4M266.8 120.2v-2.5M282.2 130.4v2.4M288.7 132.8v-2.4M308.5 127.4l.4 .6a1.64 1.64 0 0 1-2.2 .9 .88 .88 0 0 1-.9-1.1 2.16 2.16 0 0 1 2.7-.4"/>
<path d="M310.6 120.2v-2.5M286.6 140.1l.4 .5a1.64 1.64 0 0 1-2.3 1 .89 .89 0 0 1-.8-1.1 2.16 2.16 0 0 1 2.7-.4M159.3 164.5l-.4 .5a1.76 1.76 0 0 0 2.9 .1l.1-.4M159.4 164.9l-.1 .3 .3 .3M160.9 170.7a.65 .65 0 0 0 .6-.4 .65 .65 0 0 0-.3-.7 1.33 1.33 0 0 0-1.9 .2l.3 .4M160.9 170.2a.65 .65 0 0 0 .6-.5 .65 .65 0 0 0-.3-.7 1.33 1.33 0 0 0-1.9 .3l.3 .4M160.9 169.7a.65 .65 0 0 0 .6-.5 .65 .65 0 0 0-.3-.7 1.33 1.33 0 0 0-1.9 .3l.3 .4M160.9 169.2a.65 .65 0 0 0 .6-.5 .65 .65 0 0 0-.3-.7 1.33 1.33 0 0 0-1.9 .3l.3 .3M160.9 168.7a.65 .65 0 0 0 .6-.5 .65 .65 0 0 0-.3-.7 1.33 1.33 0 0 0-1.9 .2l.3 .4M160.9 168.2a.65 .65 0 0 0 .6-.5 .65 .65 0 0 0-.3-.7 1.33 1.33 0 0 0-1.9 .2l.3 .4M160.9 167.6a.65 .65 0 0 0 .6-.5 .65 .65 0 0 0-.3-.7 1.33 1.33 0 0 0-1.9 .3l.3 .4M160.9 167.1a.65 .65 0 0 0 .6-.5 .65 .65 0 0 0-.3-.7 1.33 1.33 0 0 0-1.9 .3l.3 .4"/>
<path d="M161.4 165.9l.1-.4-.1-.3"/>
</g>
<g fill="none" stroke="#000" stroke-width=".2" stroke-dasharray="1.3 .6">
<path d="M167.8 117.1a1.62 1.62 0 0 0-1.7 1.1l.5 .7M170.2 118.5v.3M233.3 102.4a25.8 25.8 0 0 0 23.7-.2 8.4 8.4 0 0 0 4.6-6.5l-.1-.7M261 118.9a1.38 1.38 0 0 0-.7 1.4 1.38 1.38 0 0 0 .9 1.2M283 106.3a1.38 1.38 0 0 0-.8 1.3 1.38 1.38 0 0 0 .9 1.2M304.9 118.9a1.38 1.38 0 0 0-.8 1.4 1.38 1.38 0 0 0 .9 1.2M148.7 135.6a8.5 8.5 0 0 0 4.3 7.8l1.3 .8M164.6 136.3v3.1M217.6 136.6v.6M217.6 136.1v.2M217.6 135.6v.1M217.6 135.1v.1"/>
<path d="M217.6 134.6v.1M217.6 134v.2M217.6 133.5v.2M217.6 133v.1M217.6 132.5v.1M217.6 132v.1M217.6 131.5v.1M217.6 131v.1M217.8 131.3l-.2 .3 .1 .1M218 137.6a1.35 1.35 0 0 0 1.9-.4l-.1-.3-.5-.3M219.6 137.4h.2M219.6 137v.4"/>
<path d="M219.8 131.7l.1-.4M219.8 137.4v-.1M219.8 137.3l-.2-.3M219.9 131.3v-.1M219.9 131.8v-.1M219.9 132.4v-.2M219.9 132.9v-.1M219.9 133.4v-.1M219.9 133.9v-.1M219.9 134.4v-.1M219.9 135v-.2M219.9 135.5v-.2"/>
<path d="M219.9 136v-.1M219.9 136.5v-.1M219.9 137.2v-.3M283 131.6a1.38 1.38 0 0 0-.8 1.3 1.38 1.38 0 0 0 .9 1.2M165.6 140.7v-3.1M176.5 147v-3.1M181.1 144.3l-.4-.2M181.1 144.3v-.4M182.1 145.7v-3.1M159.3 170.3v.6M159.3 169.8v.1M159.3 169.3v.1"/>
<path d="M159.3 168.8v.1M159.3 168.3v.1M159.3 167.7v.2M159.3 167.2v.2M159.3 166.7v.1M159.3 166.2v.1M159.3 165.7v.1M159.3 165.2v.1M159.3 164.6v.2M159.5 165l-.2 .3v.1M159.6 171.3a1.35 1.35 0 0 0 1.9-.4v-.3l-.6-.3M161.2 171.1h.2"/>
<path d="M161.2 170.7v.4M161.4 165.4l.1-.4M161.4 171.1v-.1M161.4 171l-.2-.3M161.5 165v-.1M161.5 165.5v-.1M161.5 166.1v-.2M161.5 166.6v-.1M161.5 167.1v-.1M161.5 167.6v-.1M161.5 168.1v-.1M161.5 168.7v-.2"/>
<path d="M161.5 169.2v-.2M161.5 169.7v-.1M161.5 170.2v-.1M161.5 170.9v-.3"/>
</g>
<path d="M262.4 119.5a.69 .69 0 0 0-.3 1l.3 .3M284.3 106.8a.7 .7 0 0 0-.5 .7 .7 .7 0 0 0 .5 .6M306.3 119.5a.69 .69 0 0 0-.4 1l.3 .3M219.3 132.9a.66 .66 0 0 0 .6-.6 .66 .66 0 0 0-.6-.7M219.8 137.3l.3-.3a.77 .77 0 0 0-.4-1.1M274.2 126.2v1.9M284.3 132.1a.7 .7 0 0 0-.5 .7 .7 .7 0 0 0 .5 .7M296.7 128.1v-1.9M160.9 166.6a.66 .66 0 0 0 .6-.6 .66 .66 0 0 0-.5-.7M161.4 171l.4-.3a.77 .77 0 0 0-.5-1.1" fill="none" stroke="#000" stroke-width=".2" stroke-dasharray="1.3 .6" stroke-dashoffset=".9"/>
<g fill="none" stroke="#000" stroke-width=".2" stroke-dasharray="1.3 .6" stroke-dashoffset=".6">
<path d="M251.2 59.8v3.9M238.4 67.2v3.8M246.8 71v-3.8M259.6 63.7v-3.9M182.4 99.5v3.9M228.5 94.4v1.2M261.6 95.6v-1.2M312 94.9v3.9M320.4 98.8v-3.9M164.6 118.1v2.1M165.6 119.5v2M169.7 106.9v3.8"/>
<path d="M170.2 116.8v1.2M178.1 110.7v-3.8M190.8 103.4v-3.9M299.3 102.3v3.8M307.7 106.1v-3.8M113.6 139.2v3.9M128.1 129.3v5.8M128.8 136.1v-5.8M131.4 137.3v2.1M132.3 138.7v2M137 136v2M166 137.9a1.54 1.54 0 0 0-.9 2.5l.5 .3"/>
<path d="M217.3 136.5v5.8M217.6 131.1a.89 .89 0 0 0 1 .5M218.2 131.5l-.5 .3-.1 .2 .4 .4M219.3 132.4a.66 .66 0 0 0 .5-1M243.2 134.6v3.9M251.6 138.5v-3.9M100.9 146.6v3.8M109.3 150.4v-3.8M122 143.1v-3.9M176.6 157.9v5.8M209.7 145v2M214.4 142.3v2"/>
<path d="M215.4 145.7v-2.1M218 141.2v-5.8M230.5 142v3.8M238.9 145.8v-3.8M159.3 164.8a.89 .89 0 0 0 .9 .5M159.8 165.2l-.4 .3-.1 .2 .3 .4M160.9 166.1a.66 .66 0 0 0 .5-1M174.4 174.3v3.9M176.5 164.1v2.1M180.2 163.7v-5.8M181.2 161.4v2.1M182.1 164.9v-2.1"/>
<path d="M182.8 178.2v-3.9M161.7 181.7v3.8M170.1 185.5v-3.8"/>
</g>
<g fill="none" stroke="#000" stroke-width=".2" stroke-dasharray="1.3 .6" stroke-dashoffset=".7">
<path d="M228.5 95a7.2 7.2 0 0 0 3.6 6.6l1.2 .8M231 99.5a6 6 0 0 0 .7 9.1 19.9 19.9 0 0 0 12.9 4.2 21.7 21.7 0 0 0 13.3-3.8 6.2 6.2 0 0 0 2-8.4l-.9-1.1M233.8 102.1a10.1 10.1 0 0 1-4-3.9M128.8 136.1l47.8 27.6M128.8 130.3v3.7M132.1 132.2l-3.3 1.8M148.6 134.8v1.5M217.8 135.9l-.4 .2-.1 .3a1.76 1.76 0 0 0 2.8 .1 .77 .77 0 0 0-.4-1.1M217.8 135.3l-.4 .3-.1 .3a1.76 1.76 0 0 0 2.8 .1 .77 .77 0 0 0-.4-1.1M217.8 134.8l-.4 .3-.1 .3a1.76 1.76 0 0 0 2.8 .1 .77 .77 0 0 0-.4-1.1M217.8 134.3l-.4 .3-.1 .3a1.76 1.76 0 0 0 2.8 .1 .77 .77 0 0 0-.4-1.1M217.8 133.8l-.4 .2-.1 .3a1.76 1.76 0 0 0 2.8 .1 .77 .77 0 0 0-.4-1.1"/>
<path d="M217.8 133.3l-.4 .2-.1 .3a1.76 1.76 0 0 0 2.8 .1 .77 .77 0 0 0-.4-1.1M217.8 132.7l-.4 .3-.1 .3a1.76 1.76 0 0 0 2.8 .1 .77 .77 0 0 0-.4-1.1M217.8 132.2l-.4 .3-.1 .3a1.76 1.76 0 0 0 2.8 .1 .77 .77 0 0 0-.4-1.1M217.8 131.7l-.4 .3-.1 .3a1.76 1.76 0 0 0 2.8 .1 .77 .77 0 0 0-.4-1.1M217.8 131.2l-.4 .3-.1 .3a1.76 1.76 0 0 0 2.8 .1 .77 .77 0 0 0-.4-1.2M218.2 136.6l-.5 .3-.1 .3 .4 .4M218.6 131.6a.69 .69 0 0 0-.9 .7M219.6 137l.3-.5a1.32 1.32 0 0 0-2.3-.2l.1 .1M154.3 144.2v-1.5M165.1 150.4v-1.4M198.1 142.6v-1.5M217.3 140.2l-3.3-1.9"/>
<path d="M217.3 140.2v-3.7M159.4 169.6l-.4 .2-.1 .3a1.76 1.76 0 0 0 2.9 .1 .77 .77 0 0 0-.5-1.1M159.4 169l-.4 .3-.1 .3a1.76 1.76 0 0 0 2.9 .1 .77 .77 0 0 0-.5-1.1M159.4 168.5l-.4 .3-.1 .3a1.76 1.76 0 0 0 2.9 .1 .77 .77 0 0 0-.5-1.1M159.4 168l-.4 .3-.1 .3a1.76 1.76 0 0 0 2.9 .1 .77 .77 0 0 0-.5-1.1M159.4 167.5l-.4 .2-.1 .3a1.76 1.76 0 0 0 2.9 .1 .77 .77 0 0 0-.5-1.1M159.4 167l-.4 .2-.1 .3a1.76 1.76 0 0 0 2.9 .1 .77 .77 0 0 0-.5-1.1M159.4 166.4l-.4 .3-.1 .3a1.76 1.76 0 0 0 2.9 .1 .77 .77 0 0 0-.5-1.1M159.4 165.9l-.4 .3-.1 .3a1.76 1.76 0 0 0 2.9 .1 .77 .77 0 0 0-.5-1.1M159.4 165.4l-.4 .3-.1 .3a1.76 1.76 0 0 0 2.9 .1 .77 .77 0 0 0-.5-1.1M159.4 164.9l-.4 .3-.1 .2a1.76 1.76 0 0 0 2.9 .1 .77 .77 0 0 0-.5-1.1M159.8 170.3l-.4 .3-.1 .3 .3 .4"/>
<path d="M160.2 165.3a.69 .69 0 0 0-.9 .7M161.2 170.7l.3-.5a1.32 1.32 0 0 0-2.2-.2v.1M176.6 163.7a4 4 0 0 0 3.6 0"/>
</g>
<path d="M328.9 98.8l-73.5-42.5M291 123l-.9-.5-1.9-.5M154.3 144.2l10.8 6.2M165.1 150.4a30.2 30.2 0 0 0 27.3 0 10.6 10.6 0 0 0 5.6-6.8l.1-1.8M165.6 140.7l10.9 6.3" fill="none" stroke="#000" stroke-width=".2" stroke-dasharray="1.3 .6" stroke-dashoffset=".1"/>
<path d="M256.7 96.9a8.7 8.7 0 0 1 4.9 6.4 7.4 7.4 0 0 1-4 6.6 25.5 25.5 0 0 1-19.2 2.6 14.1 14.1 0 0 1-9.2-5.9 6.2 6.2 0 0 1 1.7-7.9 20.2 20.2 0 0 1 13-4.5 24.5 24.5 0 0 1 12.8 2.7" fill="none" stroke="#000" stroke-width=".2" stroke-dasharray="1.3 .6" stroke-dashoffset="-.2"/>
<g font-size="8.5" fill="#606060">
<text x="351.3" y="259">B</text>
<text x="410" y="258.9">1</text>
</g>
<g font-size="8.1" fill="#606060">
<text x="51.7" y="9">4</text>
<text x="159.7" y="9">3</text>
<text x="267.6" y="9">2</text>
<text x="375.6" y="9">1</text>
<text x="4" y="72">B</text>
<text x="422.4" y="72">B</text>
<text x="3.3" y="211.7">A</text>
<text x="421.7" y="211.7">A</text>
<text x="51.7" y="275.2">4</text>
<text x="159.7" y="275.2">3</text>
<text x="267.6" y="275.2">2</text>
<text x="375.6" y="275.2">1</text>
</g>
<g font-size="3.4" fill="#606060">
<text x="350.2" y="229.5">TITLE:</text>
<text x="351.1" y="251.6">SIZE</text>
<text x="359.9" y="251.6">DWG. NO.</text>
<text x="408.9" y="251.7">REV</text>
<text x="351.2" y="265.2">SCALE: 1:2</text>
<text x="370.1" y="265.3">WEIGHT:</text>
<text x="396.9" y="265.2">SHEET 1 OF 1</text>
</g>
<text font-size="2.4" fill="#606060" x="272.2" y="219.7">UNLESS OTHERWISE SPECIFIED:</text>
<g font-size="2.2" fill="#606060">
<text x="327.8" y="220.1">NAME</text>
<text x="340.3" y="220.2">DATE</text>
<text x="271.9" y="225.3">DIMENSIONS ARE IN INCHES</text>
<text x="271.9" y="227.9">TOLERANCES:</text>
<text x="307.2" y="224.9">DRAWN</text>
<text x="271.9" y="233.2">TWO PLACE DECIMAL</text>
<text x="271.9" y="230.6">ANGULAR: MACH</text>
<text x="291.9" y="230.6">0.5</text>
<text x="297.2" y="230.6">BEND</text>
<text x="298.4" y="233.2">0.06</text>
<text x="305" y="230.6">1</text>
<text x="307.3" y="229.8">CHECKED</text>
<text x="271.9" y="235.9">THREE PLACE DECIMAL</text>
<text x="298.2" y="235.9">0.005</text>
<text x="307.2" y="234.5">ENG APPR.</text>
<text x="307.3" y="239.2">MFG APPR.</text>
<text x="307.3" y="243.9">Q.A.</text>
<text x="307.3" y="248.1">COMMENTS:</text>
</g>
<g font-size="2.1" fill="#606060">
<text x="227.9" y="259.2">NEXT ASSY</text>
<text x="253.3" y="259.2">USED ON</text>
<text x="239.3" y="265">APPLICATION</text>
<text x="275.5" y="265.1">DO NOT SCALE DRAWING</text>
</g>
<g font-size="2" fill="#606060">
<text x="272.1" y="243.9">MATERIAL</text>
<text x="180.2" y="250">THE INFORMATION CONTAINED IN THIS</text>
<text x="183.9" y="246.4">PROPRIETARY AND CONFIDENTIAL</text>
<text x="180.2" y="252.5">DRAWING IS THE SOLE PROPERTY OF</text>
<text x="180.2" y="255.1">OPENAG, INC. ANY REPRODUCTION</text>
<text x="180.2" y="257.6">IN PART OR AS A WHOLE WITHOUT</text>
<text x="271.5" y="257">FINISH</text>
<text x="180.2" y="260.1">THE WRITTEN PERMISSION OF</text>
<text x="180.2" y="262.6">OPENAG, INC IS PROHIBITED.</text>
</g>
</svg>
